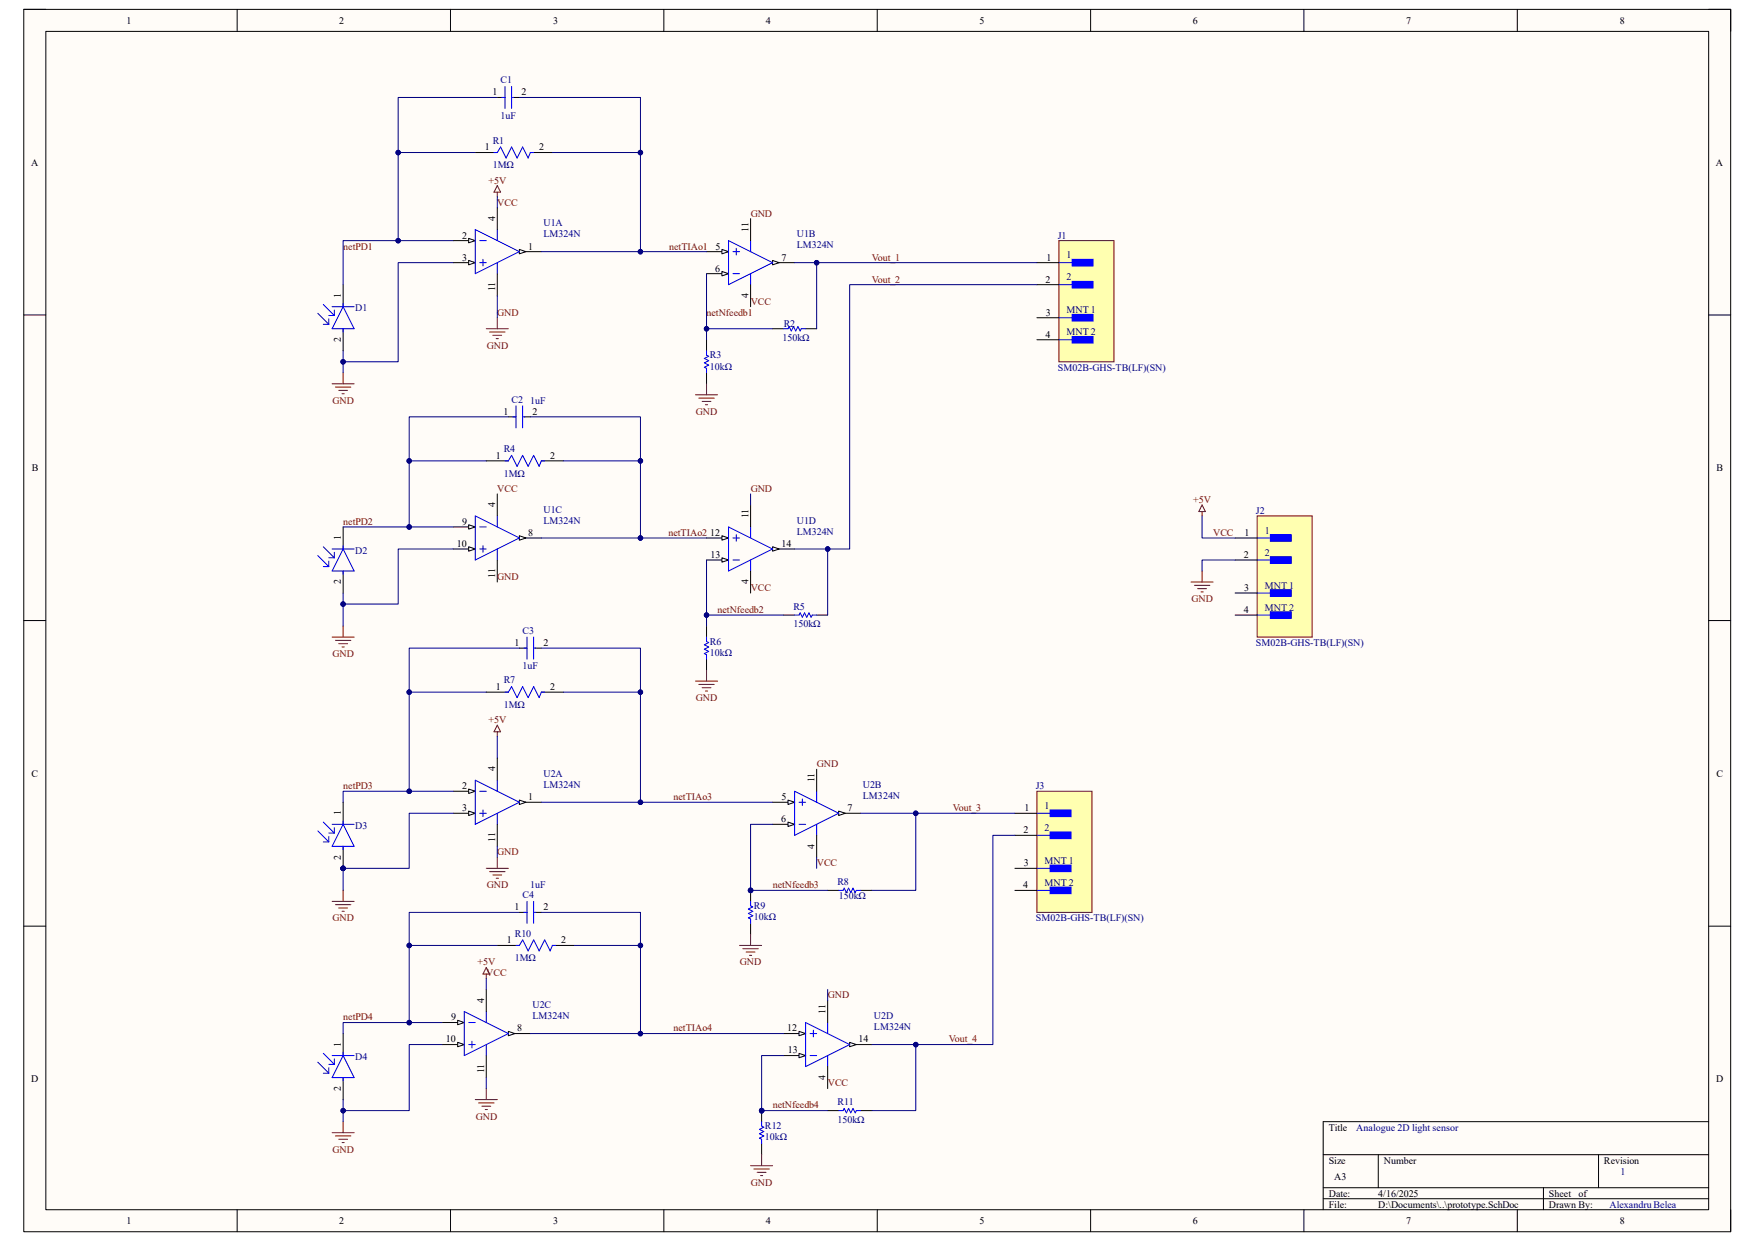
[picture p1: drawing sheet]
<svg xmlns="http://www.w3.org/2000/svg" width="297mm" height="210mm" viewBox="0 0 297 210" stroke-linecap="round" stroke-linejoin="round" font-family="sans-serif">
<path d="M4 1.6h288.9v206.8h-288.9z" fill-rule="evenodd" fill="#fffcf8"/>
<path d="M4 1.6h288.9v206.8h-288.9z" fill="none" stroke="#000" stroke-width=".17"/>
<path d="M7.8 5.3h281.4v199.4h-281.4z" fill-rule="evenodd" fill="#fffcf8"/>
<g fill="none" stroke="#000" stroke-width=".17">
<path d="M4 1.6h3.7M7.8 5.3h281.4v199.4h-281.4zM40.1 1.6v3.7M76.2 1.6v3.7M112.3 1.6v3.7M148.5 1.6v3.7M184.6 1.6v3.7M220.7 1.6v3.7M256.8 1.6v3.7M289.2 1.6h3.7v3.7M4 53.3h3.7M87.9 42.6h3.7"/>
<path d="M289.2 53.3h3.7M4 105h3.8M289.2 105h3.7M4 156.7h3.8M289.2 156.7h3.7M223.9 195.4h65.3M233.3 195.4v5.6M270.5 195.4v5.6M289.2 189.8h-65.3v14.9M40.1 204.7v3.7M76.2 204.7v3.7M112.4 204.7v3.7"/>
<path d="M148.5 204.7v3.7M184.6 204.7v3.7M220.7 204.7v3.7M223.9 201h65.3M223.9 202.9h65.3M256.8 204.7v3.7M261.2 201v3.7M292.9 204.7v3.7"/>
</g>
<path d="M87.9 42.2l1.1 .4-1.1 .4z" fill="#f8fcff"/>
<path d="M76.7 40.7h3.7M87.9 42.2l1.1 .4-1.1 .4z" fill="none" stroke="#000" stroke-width=".17"/>
<path d="M79.3 40.3l1.1 .4-1.1 .4z" fill="#f8fcff"/>
<path d="M76.7 44.4h3.7M79.3 40.3l1.1 .4-1.1 .4z" fill="none" stroke="#000" stroke-width=".17"/>
<path d="M79.3 44.1l1.1 .3-1.1 .4z" fill="#f8fcff"/>
<path d="M84.2 35.1v3.8M79.3 44.1l1.1 .3-1.1 .4zM84.2 46.3v3.7M119.6 42.6h3.7" fill="none" stroke="#000" stroke-width=".17"/>
<path d="M80.4 38.9l7.5 3.7-7.5 3.7zM84.2 38.9v1.8M81.2 40.7h1.1M81.2 44.4h1.1M81.7 43.9v1.1M84.2 44.4v1.9" fill="none" stroke="#00f" stroke-width=".17"/>
<path d="M122.2 42.2l1.1 .4-1.1 .4z" fill="#f8fcff"/>
<path d="M119.6 46.3h3.7M122.2 42.2l1.1 .4-1.1 .4z" fill="none" stroke="#000" stroke-width=".17"/>
<path d="M122.2 45.9l1.1 .4-1.1 .4z" fill="#f8fcff"/>
<path d="M122.2 45.9l1.1 .4-1.1 .4zM130.8 44.4h3.7" fill="none" stroke="#000" stroke-width=".17"/>
<path d="M130.8 44.1l1.1 .3-1.1 .4z" fill="#f8fcff"/>
<path d="M127 37v3.7M127 48.2v3.7M130.8 44.1l1.1 .3-1.1 .4zM87.9 91h3.7" fill="none" stroke="#000" stroke-width=".17"/>
<path d="M123.3 40.7l7.5 3.7-7.5 3.8zM124 46.3h1.2M124 42.6h1.2M124.6 42v1.1M127 40.7v1.9M127 46.3v1.9" fill="none" stroke="#00f" stroke-width=".17"/>
<path d="M87.9 90.7l1.1 .3-1.1 .4z" fill="#f8fcff"/>
<path d="M76.7 89.2h3.7M87.9 90.7l1.1 .3-1.1 .4z" fill="none" stroke="#000" stroke-width=".17"/>
<path d="M79.3 88.8l1.1 .4-1.1 .4z" fill="#f8fcff"/>
<path d="M76.7 92.9h3.7M79.3 88.8l1.1 .4-1.1 .4z" fill="none" stroke="#000" stroke-width=".17"/>
<path d="M79.3 92.5l1.1 .4-1.1 .4z" fill="#f8fcff"/>
<path d="M79.3 92.5l1.1 .4-1.1 .4zM84.2 83.6v3.7M84.2 94.8v3.7M119.6 91h3.7" fill="none" stroke="#000" stroke-width=".17"/>
<path d="M80.4 87.3l7.5 3.7-7.5 3.8zM81.2 89.2h1.1M81.2 92.9h1.1M81.7 92.3v1.2M84.2 87.3v1.9M84.2 92.9v1.9" fill="none" stroke="#00f" stroke-width=".17"/>
<path d="M122.2 90.7l1.1 .3-1.1 .4z" fill="#f8fcff"/>
<path d="M119.6 94.8h3.7M122.2 90.7l1.1 .3-1.1 .4z" fill="none" stroke="#000" stroke-width=".17"/>
<path d="M122.2 94.4l1.1 .4-1.1 .3z" fill="#f8fcff"/>
<path d="M122.2 94.4l1.1 .4-1.1 .3zM130.8 92.9h3.7" fill="none" stroke="#000" stroke-width=".17"/>
<path d="M130.8 92.5l1.1 .4-1.1 .4z" fill="#f8fcff"/>
<path d="M127 85.4v3.8M127 96.6v3.8M130.8 92.5l1.1 .4-1.1 .4zM87.9 135.8h3.7" fill="none" stroke="#000" stroke-width=".17"/>
<path d="M123.3 89.2l7.5 3.7-7.5 3.7zM124 94.8h1.2M124 91h1.2M124.6 90.5v1.1M127 89.2v1.8M127 94.8v1.8" fill="none" stroke="#00f" stroke-width=".17"/>
<path d="M87.9 135.4l1.1 .4-1.1 .3z" fill="#f8fcff"/>
<path d="M76.7 133.9h3.7M87.9 135.4l1.1 .4-1.1 .3z" fill="none" stroke="#000" stroke-width=".17"/>
<path d="M79.3 133.5l1.1 .4-1.1 .4z" fill="#f8fcff"/>
<path d="M76.7 137.6h3.7M79.3 133.5l1.1 .4-1.1 .4z" fill="none" stroke="#000" stroke-width=".17"/>
<path d="M79.3 137.3l1.1 .3-1.1 .4z" fill="#f8fcff"/>
<path d="M79.3 137.3l1.1 .3-1.1 .4zM84.2 128.3v3.7M84.2 139.5v3.7M130.8 135.8h3.7" fill="none" stroke="#000" stroke-width=".17"/>
<path d="M80.4 132l7.5 3.8-7.5 3.7zM81.2 133.9h1.1M81.2 137.6h1.1M81.7 137.1v1.1M84.2 132v1.9M84.2 137.6v1.9" fill="none" stroke="#00f" stroke-width=".17"/>
<path d="M133.4 135.4l1.1 .4-1.1 .3z" fill="#f8fcff"/>
<path d="M130.8 139.5h3.7M133.4 135.4l1.1 .4-1.1 .3z" fill="none" stroke="#000" stroke-width=".17"/>
<path d="M133.4 139.1l1.1 .4-1.1 .4z" fill="#f8fcff"/>
<path d="M133.4 139.1l1.1 .4-1.1 .4zM141.9 137.6h3.8" fill="none" stroke="#000" stroke-width=".17"/>
<path d="M141.9 137.3l1.2 .3-1.2 .4z" fill="#f8fcff"/>
<path d="M138.2 130.2v3.7M141.9 137.3l1.2 .3-1.2 .4zM138.2 141.4v3.7M86 174.9h3.8" fill="none" stroke="#000" stroke-width=".17"/>
<path d="M134.5 133.9l7.4 3.7-7.4 3.8zM135.2 139.5h1.1M135.2 135.8h1.1M135.8 135.2v1.1M138.2 133.9v1.9M138.2 139.5v1.9" fill="none" stroke="#00f" stroke-width=".17"/>
<path d="M86 174.5l1.1 .4-1.1 .4z" fill="#f8fcff"/>
<path d="M74.8 173h3.8M86 174.5l1.1 .4-1.1 .4z" fill="none" stroke="#000" stroke-width=".17"/>
<path d="M77.5 172.7l1.1 .3-1.1 .4z" fill="#f8fcff"/>
<path d="M74.8 176.8h3.8M77.5 172.7l1.1 .3-1.1 .4z" fill="none" stroke="#000" stroke-width=".17"/>
<path d="M77.5 176.4l1.1 .4-1.1 .3z" fill="#f8fcff"/>
<path d="M77.5 176.4l1.1 .4-1.1 .3zM82.3 167.4v3.8M82.3 178.6v3.8M132.6 174.9h3.7" fill="none" stroke="#000" stroke-width=".17"/>
<path d="M78.6 171.2l7.4 3.7-7.4 3.7zM79.3 173h1.1M79.3 176.8h1.1M79.9 176.2v1.1M82.3 171.2v1.8M82.3 176.8v1.8" fill="none" stroke="#00f" stroke-width=".17"/>
<path d="M135.2 174.5l1.1 .4-1.1 .4z" fill="#f8fcff"/>
<path d="M132.6 178.6h3.7M135.2 174.5l1.1 .4-1.1 .4z" fill="none" stroke="#000" stroke-width=".17"/>
<path d="M135.2 178.3l1.1 .3-1.1 .4z" fill="#f8fcff"/>
<path d="M135.2 178.3l1.1 .3-1.1 .4zM143.8 176.8h3.7" fill="none" stroke="#000" stroke-width=".17"/>
<path d="M143.8 176.4l1.1 .4-1.1 .3z" fill="#f8fcff"/>
<g fill="none" stroke="#000" stroke-width=".17">
<path d="M80.4 25.8h3.8M89.8 25.8h3.7M130.8 55.6h1.8M136.3 55.6h1.9M82.3 78h3.7M91.6 78h3.7M82.3 117.1h3.7M91.6 117.1h3.7M119.6 105.9v1.9M119.6 111.5v1.9M132.6 104.1h1.9M138.2 104.1h1.9"/>
<path d="M84.2 160h3.7M93.5 160h3.7M140.1 150.7h1.8M145.7 150.7h1.8M140.1 169.3v3.7M143.8 176.4l1.1 .4-1.1 .3zM140.1 180.5v3.7M140.1 187.9h1.8M145.7 187.9h1.8"/>
</g>
<g fill="none" stroke="#00f" stroke-width=".17">
<path d="M83.6 25.8h.6l.5-.9 1 1.8 .9-1.8 .9 1.8 1-1.8 .9 1.8 .4-.9h.5M132.6 55.6h.8l.1-.3 .4 .7 .4-.7 .4 .7 .3-.7 .4 .7 .2-.4h.7M85.5 78h.5l.6-.9 .9 1.8 1-1.8 .9 1.8 .9-1.8 .9 1.8 .4-.9h.6M85.5 117.1h.5l.6-.9 .9 1.9 1-1.9 .9 1.9 .9-1.9 .9 1.9 .4-1h.6M119.6 107.8v.8l.3 .1-.7 .4 .7 .4-.7 .4 .7 .3-.7 .4 .4 .2v.7M134.5 104.1h.7l.2-.4 .4 .8 .4-.8 .3 .8 .4-.8 .4 .8 .2-.4h.7M87.3 160h.6l.6-.9 .9 1.8 .9-1.8 .9 1.8 1-1.8 .9 1.8 .4-.9h.5M141.9 150.7h.8l.2-.4 .3 .8 .4-.8 .4 .8 .4-.8 .3 .8 .2-.4h.8M136.3 173l7.5 3.8-7.5 3.7zM137.1 178.6h1.1M137.1 174.9h1.1M137.6 174.3v1.2"/>
<path d="M140.1 173v1.9M140.1 178.6v1.9M141.9 187.9h.8l.2-.3 .3 .7 .4-.7 .4 .7 .4-.7 .3 .7 .2-.4h.8"/>
</g>
<circle cx="128.9" cy="188" r=".37" fill="#000080"/>
<circle cx="128.9" cy="188" r=".37" fill="none" stroke="#000080" stroke-width=".17"/>
<path d="M128.9 187.9v1.9" fill="none" stroke="#000" stroke-width=".17"/>
<circle cx="128.9" cy="188" r=".37" fill="#000080"/>
<circle cx="128.9" cy="188" r=".37" fill="none" stroke="#000080" stroke-width=".17"/>
<path d="M128.9 193.5v1.9" fill="none" stroke="#000" stroke-width=".17"/>
<path d="M128.9 189.8v.8l.4 .2-.8 .3 .8 .4-.8 .4 .8 .3-.8 .4 .4 .2v.7" fill="none" stroke="#00f" stroke-width=".17"/>
<circle cx="127" cy="150.7" r=".37" fill="#000080"/>
<circle cx="127" cy="150.7" r=".37" fill="none" stroke="#000080" stroke-width=".17"/>
<path d="M127 150.7v1.8" fill="none" stroke="#000" stroke-width=".17"/>
<circle cx="127" cy="150.7" r=".37" fill="#000080"/>
<circle cx="127" cy="150.7" r=".37" fill="none" stroke="#000080" stroke-width=".17"/>
<path d="M119.6 57.5v1.9M119.6 63.1v1.8M127 156.3v1.8M58.1 174.9v3.7M58.1 182.4v3.7" fill="none" stroke="#000" stroke-width=".17"/>
<path d="M119.6 59.4v.7l.3 .2-.7 .4 .7 .3-.7 .4 .7 .4-.7 .4 .4 .1v.8M127 152.5v.8l.4 .2-.7 .3 .7 .4-.7 .4 .7 .4-.7 .3 .3 .2v.8M53.8 179.8l1.8 1.8M54.7 178.3l1.9 1.8M56.2 178.6h3.7M56.6 179.2v.9M58.1 178.6l1.8 3.8h-3.7zM58.1 178.1v.5M54.7 181.6h.9M55.6 180.7v.9M55.6 180.1h1M58.1 182.4v.5" fill="none" stroke="#00f" stroke-width=".17"/>
<path d="M125.2 160h3.7M127 158.1v1.9M125.7 160.6h2.6M126.3 161.1h1.5M126.8 161.7h.4" fill="none" stroke="#800000" stroke-width=".17"/>
<circle cx="58.1" cy="147" r=".37" fill="#000080"/>
<circle cx="58.1" cy="147" r=".37" fill="none" stroke="#000080" stroke-width=".17"/>
<path d="M58.1 143.2v3.7" fill="none" stroke="#000" stroke-width=".17"/>
<circle cx="58.1" cy="147" r=".37" fill="#000080"/>
<circle cx="58.1" cy="147" r=".37" fill="none" stroke="#000080" stroke-width=".17"/>
<path d="M58.1 48.2v3.7M58.1 55.6v3.8M58.1 89.2v3.7M58.1 96.6v3.8M58.1 135.8v3.7" fill="none" stroke="#000" stroke-width=".17"/>
<g fill="none" stroke="#00f" stroke-width=".17">
<path d="M53.8 53l1.8 1.9M54.7 54.9h.9M54.7 51.5l1.9 1.9M55.6 54v.9M55.6 53.4h1M56.2 51.9h3.7M56.6 52.5v.9M58.1 51.9l1.8 3.7h-3.7zM58.1 51.3v.6M58.1 55.6v.6M53.8 94l1.8 1.9M54.7 95.9h.9"/>
<path d="M54.7 92.5l1.9 1.9M55.6 95v.9M55.6 94.4h1M56.2 92.9h3.7M56.6 93.5v.9M58.1 92.3v.6M58.1 96.6v.6M58.1 92.9l1.8 3.7h-3.7zM54.7 139.1l1.9 1.9M56.2 139.5h3.7M58.1 139.5l1.8 3.7h-3.7zM58.1 138.9v.6"/>
<path d="M53.8 140.6l1.8 1.9M54.7 142.5h.9M55.6 141.5v1M55.6 141h1M56.6 140.1v.9M58.1 143.2v.6"/>
</g>
<g fill="none" stroke="#800000" stroke-width=".17">
<path d="M84.2 32.5v.8M84.2 31.4l.5 1.1h-1.1zM56.2 64.9h3.7M56.8 65.5h2.6M57.3 66.1h1.5M57.9 66.6h.4M58.1 63.1v1.8M117.7 66.8h3.7M118.3 67.4h2.6M118.8 67.9h1.5M119.4 68.5h.4M119.6 64.9v1.9"/>
<path d="M56.2 107.8h3.7M56.8 108.4h2.6M57.3 108.9h1.5M57.9 109.5h.4M58.1 105.9v1.9M117.7 115.3h3.7M118.3 115.8h2.6M118.8 116.4h1.5M119.4 116.9h.4M119.6 113.4v1.9M84.2 122.7l.5 1.1h-1.1zM84.2 123.8v.8"/>
<path d="M56.2 152.5h3.7M56.8 153.1h2.6M57.3 153.7h1.5M57.9 154.2h.4M58.1 150.7v1.8M56.2 191.7h3.7M56.8 192.2h2.6M57.3 192.8h1.5M57.9 193.4h.4M58.1 189.8v1.9M127 197.3h3.8M127.6 197.8h2.6"/>
<path d="M128.1 198.4h1.5M128.7 198.9h.4M128.9 195.4v1.9"/>
</g>
<path d="M179.2 40.7h9.3v20.5h-9.3z" fill-rule="evenodd" fill="#ffffb0"/>
<path d="M179.2 40.7h9.3v20.5h-9.3z" fill="none" stroke="#800000" stroke-width=".17"/>
<path d="M181.5 43.9h3.5v1.1h-3.5z" fill-rule="evenodd" fill="#00f"/>
<path d="M179.2 44.4h4.1M181.5 43.9h3.5v1.1h-3.5z" fill="none" stroke="#00f" stroke-width=".17"/>
<path d="M181.5 47.6h3.5v1.1h-3.5z" fill-rule="evenodd" fill="#00f"/>
<path d="M179.2 48.2h4.1M181.5 47.6h3.5v1.1h-3.5z" fill="none" stroke="#00f" stroke-width=".17"/>
<path d="M181.5 53.2h3.5v1.1h-3.5z" fill-rule="evenodd" fill="#00f"/>
<path d="M179.2 53.8h4.1M181.5 53.2h3.5v1.1h-3.5z" fill="none" stroke="#00f" stroke-width=".17"/>
<path d="M181.5 56.9h3.5v1.2h-3.5z" fill-rule="evenodd" fill="#00f"/>
<path d="M179.2 57.5h4.1M181.5 56.9h3.5v1.2h-3.5z" fill="none" stroke="#00f" stroke-width=".17"/>
<path d="M175.5 44.4h3.7M175.5 48.2h3.7M175.5 53.8h3.7M175.5 57.5h3.7" fill="none" stroke="#000" stroke-width=".17"/>
<path d="M175.5 133.9h9.3v20.5h-9.3z" fill-rule="evenodd" fill="#ffffb0"/>
<path d="M175.5 133.9h9.3v20.5h-9.3z" fill="none" stroke="#800000" stroke-width=".17"/>
<path d="M177.7 137.1h3.6v1.1h-3.6z" fill-rule="evenodd" fill="#00f"/>
<path d="M175.5 137.6h4.1M177.7 137.1h3.6v1.1h-3.6z" fill="none" stroke="#00f" stroke-width=".17"/>
<path d="M177.7 140.8h3.6v1.1h-3.6z" fill-rule="evenodd" fill="#00f"/>
<path d="M175.5 141.4h4.1M177.7 140.8h3.6v1.1h-3.6z" fill="none" stroke="#00f" stroke-width=".17"/>
<path d="M177.7 146.4h3.6v1.1h-3.6z" fill-rule="evenodd" fill="#00f"/>
<path d="M175.5 146.9h4.1M177.7 146.4h3.6v1.1h-3.6z" fill="none" stroke="#00f" stroke-width=".17"/>
<path d="M177.7 150.1h3.6v1.1h-3.6z" fill-rule="evenodd" fill="#00f"/>
<path d="M175.5 150.7h4.1M177.7 150.1h3.6v1.1h-3.6z" fill="none" stroke="#00f" stroke-width=".17"/>
<path d="M171.8 137.6h3.7M171.8 141.4h3.7M171.8 146.9h3.7M171.8 150.7h3.7" fill="none" stroke="#000" stroke-width=".17"/>
<path d="M212.8 87.3h9.3v20.5h-9.3z" fill-rule="evenodd" fill="#ffffb0"/>
<path d="M212.8 87.3h9.3v20.5h-9.3z" fill="none" stroke="#800000" stroke-width=".17"/>
<path d="M215 90.5h3.5v1.1h-3.5z" fill-rule="evenodd" fill="#00f"/>
<path d="M212.8 91h4.1M215 90.5h3.5v1.1h-3.5z" fill="none" stroke="#00f" stroke-width=".17"/>
<path d="M215 94.2h3.5v1.1h-3.5z" fill-rule="evenodd" fill="#00f"/>
<path d="M212.8 94.8h4.1M215 94.2h3.5v1.1h-3.5z" fill="none" stroke="#00f" stroke-width=".17"/>
<path d="M215 99.8h3.5v1.1h-3.5z" fill-rule="evenodd" fill="#00f"/>
<path d="M215 99.8h3.5v1.1h-3.5zM212.8 100.4h4.1" fill="none" stroke="#00f" stroke-width=".17"/>
<path d="M215 103.5h3.5v1.1h-3.5z" fill-rule="evenodd" fill="#00f"/>
<g fill="none" stroke="#00f" stroke-width=".17">
<path d="M84.9 16.5h.6M85.5 14.6v3.8M86.6 14.6v3.8M86.8 16.5h.2M86.8 70.5h.5M87.3 68.7v3.7M88.5 68.7v3.7M88.6 70.5h.2M88.6 109.7h.6M89.2 107.8v3.7M90.3 107.8v3.7M90.5 109.7h.2"/>
<path d="M212.8 104.1h4.1M215 103.5h3.5v1.1h-3.5zM88.6 154.4h.6M89.2 152.5v3.8M90.3 152.5v3.8M90.5 154.4h.2"/>
</g>
<path d="M84.2 16.5h1.3M86.8 16.5h1.1M86 70.5h1.3M88.6 70.5h1.2M209 91h3.8M209 94.8h3.8M87.9 109.7h1.3M90.5 109.7h1.1M209 100.4h3.8M209 104.1h3.8M87.9 154.4h1.3M90.5 154.4h1.1" fill="none" stroke="#000" stroke-width=".17"/>
<g fill="none" stroke="#800000" stroke-width=".17">
<path d="M82.3 55.6h3.7M82.9 56.2h2.6M83.4 56.7h1.5M84 57.3h.3M84.2 53.8v1.8M201.6 98.5h3.7M202.1 99.1h2.6M202.7 99.6h1.5M203.4 86.6v.7M203.4 96.6v1.9M203.4 85.4l.6 1.2h-1.1zM203.3 100.2h.3"/>
<path d="M82.3 146.9h3.7M82.9 147.5h2.6M83.4 148.1h1.5M84 148.6h.3M84.2 145.1v1.8M82.3 164.8v.8M82.3 163.7l.6 1.1h-1.2zM80.4 186.1h3.8M81 186.6h2.6M81.6 187.2h1.4M82.1 187.8h.4M82.3 184.2v1.9"/>
</g>
<path d="M145.7 137.6h9.3v13.1h-7.5" fill="none" stroke="#000080" stroke-width=".17"/>
<circle cx="155" cy="137.6" r=".37" fill="#000080"/>
<g fill="none" stroke="#000080" stroke-width=".17">
<path d="M130.8 139.5h-3.8v11.2"/>
<circle cx="155" cy="137.6" r=".37"/>
</g>
<circle cx="127" cy="150.7" r=".37" fill="#000080"/>
<g fill="none" stroke="#000080" stroke-width=".17">
<path d="M127 150.7h13.1"/>
<circle cx="127" cy="150.7" r=".37"/>
</g>
<circle cx="127" cy="150.7" r=".37" fill="#000080"/>
<g fill="none" stroke="#000080" stroke-width=".17">
<path d="M74.8 173h-16.7v1.9"/>
<circle cx="127" cy="150.7" r=".37"/>
</g>
<circle cx="69.3" cy="173.1" r=".37" fill="#000080"/>
<g fill="none" stroke="#000080" stroke-width=".17">
<path d="M58.1 186.1v3.7"/>
<circle cx="69.3" cy="173.1" r=".37"/>
</g>
<circle cx="58.1" cy="188" r=".37" fill="#000080"/>
<g fill="none" stroke="#000080" stroke-width=".17">
<path d="M74.8 176.8h-5.5v11.1h-11.2"/>
<circle cx="58.1" cy="188" r=".37"/>
</g>
<circle cx="58.1" cy="188" r=".37" fill="#000080"/>
<g fill="none" stroke="#000080" stroke-width=".17">
<path d="M76.7 137.6h-7.4v9.3h-11.2"/>
<circle cx="58.1" cy="188" r=".37"/>
</g>
<circle cx="58.1" cy="147" r=".37" fill="#000080"/>
<g fill="none" stroke="#000080" stroke-width=".17">
<path d="M58.1 146.9v3.8"/>
<circle cx="58.1" cy="147" r=".37"/>
</g>
<circle cx="58.1" cy="147" r=".37" fill="#000080"/>
<g fill="none" stroke="#000080" stroke-width=".17">
<path d="M69.3 133.9h-11.2v1.9"/>
<circle cx="58.1" cy="147" r=".37"/>
</g>
<circle cx="69.3" cy="133.9" r=".37" fill="#000080"/>
<g fill="none" stroke="#000080" stroke-width=".17">
<path d="M84.2 160h-14.9v13"/>
<circle cx="69.3" cy="133.9" r=".37"/>
</g>
<circle cx="69.3" cy="160" r=".37" fill="#000080"/>
<circle cx="69.3" cy="160" r=".37" fill="none" stroke="#000080" stroke-width=".17"/>
<circle cx="69.3" cy="173.1" r=".37" fill="#000080"/>
<g fill="none" stroke="#000080" stroke-width=".17">
<path d="M147.5 176.8h7.5v11.1h-7.5"/>
<circle cx="69.3" cy="173.1" r=".37"/>
</g>
<circle cx="155" cy="176.8" r=".37" fill="#000080"/>
<g fill="none" stroke="#000080" stroke-width=".17">
<path d="M128.9 187.9h11.2"/>
<circle cx="155" cy="176.8" r=".37"/>
</g>
<circle cx="128.9" cy="188" r=".37" fill="#000080"/>
<g fill="none" stroke="#000080" stroke-width=".17">
<path d="M119.6 94.8v11.1"/>
<circle cx="128.9" cy="188" r=".37"/>
</g>
<circle cx="119.6" cy="104.1" r=".37" fill="#000080"/>
<g fill="none" stroke="#000080" stroke-width=".17">
<path d="M119.6 104.1h13"/>
<circle cx="119.6" cy="104.1" r=".37"/>
</g>
<circle cx="119.6" cy="104.1" r=".37" fill="#000080"/>
<g fill="none" stroke="#000080" stroke-width=".17">
<path d="M134.5 92.9h5.6v11.2"/>
<circle cx="119.6" cy="104.1" r=".37"/>
</g>
<circle cx="140.1" cy="92.9" r=".37" fill="#000080"/>
<g fill="none" stroke="#000080" stroke-width=".17">
<path d="M58.1 89.2h18.6"/>
<circle cx="140.1" cy="92.9" r=".37"/>
</g>
<circle cx="69.3" cy="89.2" r=".37" fill="#000080"/>
<g fill="none" stroke="#000080" stroke-width=".17">
<path d="M76.7 92.9h-9.3v9.3h-9.3v-1.8"/>
<circle cx="69.3" cy="89.2" r=".37"/>
</g>
<circle cx="58.1" cy="102.2" r=".37" fill="#000080"/>
<g fill="none" stroke="#000080" stroke-width=".17">
<path d="M58.1 102.2v3.7"/>
<circle cx="58.1" cy="102.2" r=".37"/>
</g>
<circle cx="58.1" cy="102.2" r=".37" fill="#000080"/>
<g fill="none" stroke="#000080" stroke-width=".17">
<path d="M58.1 59.4v3.7"/>
<circle cx="58.1" cy="102.2" r=".37"/>
</g>
<circle cx="58.1" cy="61.2" r=".37" fill="#000080"/>
<g fill="none" stroke="#000080" stroke-width=".17">
<path d="M76.7 44.4h-9.3v16.8h-9.3"/>
<circle cx="58.1" cy="61.2" r=".37"/>
</g>
<circle cx="58.1" cy="61.2" r=".37" fill="#000080"/>
<g fill="none" stroke="#000080" stroke-width=".17">
<path d="M93.5 25.8h14.9v16.8h-16.8"/>
<circle cx="58.1" cy="61.2" r=".37"/>
</g>
<circle cx="108.4" cy="42.6" r=".37" fill="#000080"/>
<circle cx="108.4" cy="42.6" r=".37" fill="none" stroke="#000080" stroke-width=".17"/>
<circle cx="108.4" cy="25.8" r=".37" fill="#000080"/>
<g fill="none" stroke="#000080" stroke-width=".17">
<path d="M108.4 42.6h11.2"/>
<circle cx="108.4" cy="25.8" r=".37"/>
</g>
<circle cx="108.4" cy="42.6" r=".37" fill="#000080"/>
<g fill="none" stroke="#000080" stroke-width=".17">
<path d="M119.6 46.3v11.2"/>
<circle cx="108.4" cy="42.6" r=".37"/>
</g>
<circle cx="119.6" cy="55.6" r=".37" fill="#000080"/>
<g fill="none" stroke="#000080" stroke-width=".17">
<path d="M84.2 33.3v1.8M175.5 48.2h-31.7v44.7h-3.7M84.2 124.6v3.7"/>
<circle cx="119.6" cy="55.6" r=".37"/>
</g>
<circle cx="140.1" cy="92.9" r=".37" fill="#000080"/>
<g fill="none" stroke="#000080" stroke-width=".17">
<path d="M84.2 50v3.8M134.5 44.4h41M127 83.6v1.8M138.2 145.1v1.8M82.3 165.6v1.8M82.3 182.4v1.8"/>
<circle cx="140.1" cy="92.9" r=".37"/>
</g>
<circle cx="138.2" cy="44.5" r=".37" fill="#000080"/>
<g fill="none" stroke="#000080" stroke-width=".17">
<path d="M138.2 44.4v11.2"/>
<circle cx="138.2" cy="44.5" r=".37"/>
</g>
<circle cx="138.2" cy="44.5" r=".37" fill="#000080"/>
<g fill="none" stroke="#000080" stroke-width=".17">
<path d="M119.6 55.6h11.2"/>
<circle cx="138.2" cy="44.5" r=".37"/>
</g>
<circle cx="119.6" cy="55.6" r=".37" fill="#000080"/>
<g fill="none" stroke="#000080" stroke-width=".17">
<path d="M203.4 87.3v3.7h5.6M209 94.8h-5.6v1.8M108.4 135.8h22.4M84.2 143.2v1.9"/>
<circle cx="119.6" cy="55.6" r=".37"/>
</g>
<circle cx="108.4" cy="135.8" r=".37" fill="#000080"/>
<g fill="none" stroke="#000080" stroke-width=".17">
<path d="M67.4 40.7h9.3"/>
<circle cx="108.4" cy="135.8" r=".37"/>
</g>
<circle cx="67.4" cy="40.7" r=".37" fill="#000080"/>
<g fill="none" stroke="#000080" stroke-width=".17">
<path d="M80.4 25.8h-13v14.9h-9.3v7.5"/>
<circle cx="67.4" cy="40.7" r=".37"/>
</g>
<circle cx="67.4" cy="25.8" r=".37" fill="#000080"/>
<circle cx="67.4" cy="25.8" r=".37" fill="none" stroke="#000080" stroke-width=".17"/>
<circle cx="67.4" cy="40.7" r=".37" fill="#000080"/>
<g fill="none" stroke="#000080" stroke-width=".17">
<path d="M91.6 91h16.8"/>
<circle cx="67.4" cy="40.7" r=".37"/>
</g>
<circle cx="108.4" cy="91" r=".37" fill="#000080"/>
<g fill="none" stroke="#000080" stroke-width=".17">
<path d="M84.2 16.5h-16.8v9.3"/>
<circle cx="108.4" cy="91" r=".37"/>
</g>
<circle cx="67.4" cy="25.8" r=".37" fill="#000080"/>
<g fill="none" stroke="#000080" stroke-width=".17">
<path d="M87.9 16.5h20.5v9.3"/>
<circle cx="67.4" cy="25.8" r=".37"/>
</g>
<circle cx="108.4" cy="25.8" r=".37" fill="#000080"/>
<g fill="none" stroke="#000080" stroke-width=".17">
<path d="M87.9 154.4h-18.6v5.6"/>
<circle cx="108.4" cy="25.8" r=".37"/>
</g>
<circle cx="69.3" cy="160" r=".37" fill="#000080"/>
<g fill="none" stroke="#000080" stroke-width=".17">
<path d="M69.3 117.1h13"/>
<circle cx="69.3" cy="160" r=".37"/>
</g>
<circle cx="69.3" cy="117.1" r=".37" fill="#000080"/>
<g fill="none" stroke="#000080" stroke-width=".17">
<path d="M95.3 117.1h13.1"/>
<circle cx="69.3" cy="117.1" r=".37"/>
</g>
<circle cx="108.4" cy="117.1" r=".37" fill="#000080"/>
<g fill="none" stroke="#000080" stroke-width=".17">
<path d="M87.9 109.7h-18.6v24.2h7.4"/>
<circle cx="108.4" cy="117.1" r=".37"/>
</g>
<circle cx="69.3" cy="117.1" r=".37" fill="#000080"/>
<circle cx="69.3" cy="117.1" r=".37" fill="none" stroke="#000080" stroke-width=".17"/>
<circle cx="69.3" cy="133.9" r=".37" fill="#000080"/>
<g fill="none" stroke="#000080" stroke-width=".17">
<path d="M91.6 109.7h16.8v26.1h-16.8"/>
<circle cx="69.3" cy="133.9" r=".37"/>
</g>
<circle cx="108.4" cy="117.1" r=".37" fill="#000080"/>
<circle cx="108.4" cy="117.1" r=".37" fill="none" stroke="#000080" stroke-width=".17"/>
<circle cx="108.4" cy="135.8" r=".37" fill="#000080"/>
<g fill="none" stroke="#000080" stroke-width=".17">
<path d="M69.3 78h13"/>
<circle cx="108.4" cy="135.8" r=".37"/>
</g>
<circle cx="69.3" cy="78" r=".37" fill="#000080"/>
<g fill="none" stroke="#000080" stroke-width=".17">
<path d="M95.3 78h13.1"/>
<circle cx="69.3" cy="78" r=".37"/>
</g>
<circle cx="108.4" cy="78" r=".37" fill="#000080"/>
<g fill="none" stroke="#000080" stroke-width=".17">
<path d="M86 70.5h-16.7v18.7"/>
<circle cx="108.4" cy="78" r=".37"/>
</g>
<circle cx="69.3" cy="89.2" r=".37" fill="#000080"/>
<circle cx="69.3" cy="89.2" r=".37" fill="none" stroke="#000080" stroke-width=".17"/>
<circle cx="69.3" cy="78" r=".37" fill="#000080"/>
<g fill="none" stroke="#000080" stroke-width=".17">
<path d="M89.8 70.5h18.6v20.5h11.2"/>
<circle cx="69.3" cy="78" r=".37"/>
</g>
<circle cx="108.4" cy="78" r=".37" fill="#000080"/>
<circle cx="108.4" cy="78" r=".37" fill="none" stroke="#000080" stroke-width=".17"/>
<circle cx="108.4" cy="91" r=".37" fill="#000080"/>
<g fill="none" stroke="#000080" stroke-width=".17">
<path d="M91.6 154.4h16.8v5.6h-11.2"/>
<circle cx="108.4" cy="91" r=".37"/>
</g>
<circle cx="108.4" cy="160" r=".37" fill="#000080"/>
<g fill="none" stroke="#000080" stroke-width=".17">
<path d="M108.4 160v14.9h-18.6"/>
<circle cx="108.4" cy="160" r=".37"/>
</g>
<circle cx="108.4" cy="160" r=".37" fill="#000080"/>
<circle cx="108.4" cy="160" r=".37" fill="none" stroke="#000080" stroke-width=".17"/>
<circle cx="108.4" cy="174.9" r=".37" fill="#000080"/>
<g fill="none" stroke="#000080" stroke-width=".17">
<path d="M132.6 178.6h-3.7v9.3"/>
<circle cx="108.4" cy="174.9" r=".37"/>
</g>
<circle cx="128.9" cy="188" r=".37" fill="#000080"/>
<g fill="none" stroke="#000080" stroke-width=".17">
<path d="M108.4 174.9h24.2"/>
<circle cx="128.9" cy="188" r=".37"/>
</g>
<circle cx="108.4" cy="174.9" r=".37" fill="#000080"/>
<g fill="none" stroke="#000080" stroke-width=".17">
<path d="M155 137.6h16.8"/>
<circle cx="108.4" cy="174.9" r=".37"/>
</g>
<circle cx="155" cy="137.6" r=".37" fill="#000080"/>
<g fill="none" stroke="#000080" stroke-width=".17">
<path d="M171.8 141.4h-3.8v35.4h-13"/>
<circle cx="155" cy="137.6" r=".37"/>
</g>
<circle cx="155" cy="176.8" r=".37" fill="#000080"/>
<g fill="none" stroke="#000080" stroke-width=".17">
<path d="M140.1 167.4v1.9"/>
<circle cx="155" cy="176.8" r=".37"/>
</g>
<g font-size="1.7">
<text x="21.4" y="4">1</text>
<text x="57.4" y="4">2</text>
<text x="93.6" y="4">3</text>
<text x="129.6" y="4">4</text>
<text x="165.8" y="4">5</text>
<text x="201.8" y="4">6</text>
<text x="238" y="4">7</text>
<text x="274.1" y="4">8</text>
<text x="83.4" y="16.1">1</text>
<text x="88.3" y="16.1">2</text>
<text x="5.3" y="28">A</text>
<text x="82" y="25.4">1</text>
<text x="91.2" y="25.4">2</text>
<text x="290.4" y="28">A</text>
<text x="78.2" y="40.4">2</text>
<text x="83.8" y="37.4" transform="rotate(-90 83.8 37.4)">4</text>
<text x="126.7" y="39.2" transform="rotate(-90 126.7 39.2)">11</text>
<text x="78.2" y="44.1">3</text>
<text x="89.4" y="42.2">1</text>
<text x="121" y="46">6</text>
<text x="121.1" y="42.2">5</text>
<text x="132.2" y="44.1">7</text>
<text x="177" y="47.8">2</text>
<text x="177.1" y="44.1">1</text>
<text x="57.7" y="50.4" transform="rotate(-90 57.7 50.4)">1</text>
<text x="83.8" y="49.3" transform="rotate(-90 83.8 49.3)">11</text>
<text x="126.7" y="50.5" transform="rotate(-90 126.7 50.5)">4</text>
<text x="177" y="53.4">3</text>
<text x="57.7" y="57.9" transform="rotate(-90 57.7 57.9)">2</text>
<text x="176.9" y="57.1">4</text>
<text x="85.2" y="70.2">1</text>
<text x="90.1" y="70.2">2</text>
<text x="83.9" y="77.6">1</text>
<text x="93.1" y="77.6">2</text>
<text x="5.4" y="79.8">B</text>
<text x="290.5" y="79.8">B</text>
<text x="78.2" y="88.8">9</text>
<text x="83.8" y="85.8" transform="rotate(-90 83.8 85.8)">4</text>
<text x="126.7" y="87.7" transform="rotate(-90 126.7 87.7)">11</text>
<text x="57.7" y="91.4" transform="rotate(-90 57.7 91.4)">1</text>
<text x="77.3" y="92.5">10</text>
<text x="89.4" y="90.7">8</text>
<text x="120.2" y="90.7">12</text>
<text x="120.3" y="94.4">13</text>
<text x="132.2" y="92.5">14</text>
<text x="210.5" y="94.4">2</text>
<text x="210.6" y="90.7">1</text>
<text x="57.7" y="98.9" transform="rotate(-90 57.7 98.9)">2</text>
<text x="83.8" y="97.7" transform="rotate(-90 83.8 97.7)">11</text>
<text x="126.7" y="98.9" transform="rotate(-90 126.7 98.9)">4</text>
<text x="210.6" y="100">3</text>
<text x="210.5" y="103.7">4</text>
<text x="87.1" y="109.3">1</text>
<text x="92" y="109.3">2</text>
<text x="83.9" y="116.8">1</text>
<text x="93.1" y="116.8">2</text>
<text x="5.3" y="131.4">C</text>
<text x="83.8" y="130.6" transform="rotate(-90 83.8 130.6)">4</text>
<text x="290.5" y="131.4">C</text>
<text x="78.2" y="133.6">2</text>
<text x="78.2" y="137.3">3</text>
<text x="89.4" y="135.4">1</text>
<text x="132.2" y="135.4">5</text>
<text x="137.8" y="132.4" transform="rotate(-90 137.8 132.4)">11</text>
<text x="143.4" y="137.3">7</text>
<text x="173.4" y="137.3">1</text>
<text x="57.7" y="138" transform="rotate(-90 57.7 138)">1</text>
<text x="83.8" y="142.4" transform="rotate(-90 83.8 142.4)">11</text>
<text x="132.2" y="139.1">6</text>
<text x="137.8" y="143.6" transform="rotate(-90 137.8 143.6)">4</text>
<text x="173.2" y="141">2</text>
<text x="57.7" y="145.5" transform="rotate(-90 57.7 145.5)">2</text>
<text x="173.3" y="146.6">3</text>
<text x="87.1" y="154.1">1</text>
<text x="92" y="154.1">2</text>
<text x="173.2" y="150.3">4</text>
<text x="85.8" y="159.6">1</text>
<text x="95" y="159.6">2</text>
<text x="76.3" y="172.7">9</text>
<text x="81.9" y="169.7" transform="rotate(-90 81.9 169.7)">4</text>
<text x="139.7" y="171.5" transform="rotate(-90 139.7 171.5)">11</text>
<text x="57.7" y="177.1" transform="rotate(-90 57.7 177.1)">1</text>
<text x="75.4" y="176.4">10</text>
<text x="87.5" y="174.5">8</text>
<text x="133.2" y="174.5">12</text>
<text x="133.3" y="178.3">13</text>
<text x="145.3" y="176.4">14</text>
<text x="5.3" y="183.2">D</text>
<text x="57.7" y="184.6" transform="rotate(-90 57.7 184.6)">2</text>
<text x="81.9" y="181.6" transform="rotate(-90 81.9 181.6)">11</text>
<text x="139.7" y="182.7" transform="rotate(-90 139.7 182.7)">4</text>
<text x="290.4" y="183.2">D</text>
<text x="224.9" y="191.3">Title</text>
<text x="224.9" y="196.9">Size</text>
<text x="234.2" y="196.9">Number</text>
<text x="271.4" y="196.9">Revision</text>
<text x="224.9" y="202.5">Date:</text>
<text x="225.8" y="199.7">A3</text>
<text x="233.3" y="202.5">4/16/2025</text>
<text x="262.1" y="202.5">Sheet</text>
<text x="267.2" y="202.5">of</text>
<text x="21.4" y="207.2">1</text>
<text x="57.4" y="207.2">2</text>
<text x="93.6" y="207.2">3</text>
<text x="129.6" y="207.2">4</text>
<text x="165.8" y="207.2">5</text>
<text x="201.8" y="207.2">6</text>
<text x="224.9" y="204.4">File:</text>
<text x="233.3" y="204.4">D:\Documents\..\prototype.SchDoc</text>
<text x="238" y="207.2">7</text>
<text x="262.1" y="204.4">Drawn By:</text>
<text x="274.1" y="207.2">8</text>
</g>
<g font-size="1.7" fill="#000080">
<text x="84.7" y="14.1">C1</text>
<text x="84.7" y="20.1">1uF</text>
<text x="83.4" y="24.3">R1</text>
<text x="83.4" y="28.4">1MΩ</text>
<text x="92" y="38.3">U1A</text>
<text x="92" y="40.2">LM324N</text>
<text x="134.8" y="40.2">U1B</text>
<text x="179" y="40.4">J1</text>
<text x="134.8" y="42">LM324N</text>
<text x="180.5" y="43.7">1</text>
<text x="180.5" y="47.5">2</text>
<text x="60.1" y="52.7">D1</text>
<text x="180.5" y="53">MNT 1</text>
<text x="132.4" y="57.7">150kΩ</text>
<text x="132.6" y="55.3">R2</text>
<text x="180.5" y="56.8">MNT 2</text>
<text x="120.1" y="60.7">R3</text>
<text x="120.1" y="62.6">10kΩ</text>
<text x="179" y="62.7">SM02B-GHS-TB(LF)(SN)</text>
<text x="86.6" y="68.2">C2</text>
<text x="89.7" y="68.3">1uF</text>
<text x="85.3" y="76.5">R4</text>
<text x="85.3" y="80.6">1MΩ</text>
<text x="92" y="86.8">U1C</text>
<text x="92" y="88.6">LM324N</text>
<text x="134.8" y="88.6">U1D</text>
<text x="212.6" y="87">J2</text>
<text x="60.1" y="93.7">D2</text>
<text x="134.8" y="90.5">LM324N</text>
<text x="214" y="90.3">1</text>
<text x="214" y="94.1">2</text>
<text x="214" y="99.7">MNT 1</text>
<text x="88.4" y="107.3">C3</text>
<text x="134.3" y="103.2">R5</text>
<text x="134.3" y="106.2">150kΩ</text>
<text x="214" y="103.4">MNT 2</text>
<text x="88.4" y="113.2">1uF</text>
<text x="120.1" y="109.1">R6</text>
<text x="120.1" y="111">10kΩ</text>
<text x="212.6" y="109.3">SM02B-GHS-TB(LF)(SN)</text>
<text x="85.3" y="115.7">R7</text>
<text x="85.3" y="119.8">1MΩ</text>
<text x="92" y="131.5">U2A</text>
<text x="92" y="133.3">LM324N</text>
<text x="146" y="133.3">U2B</text>
<text x="146" y="135.2">LM324N</text>
<text x="175.3" y="133.6">J3</text>
<text x="176.8" y="136.9">1</text>
<text x="60.1" y="140.3">D3</text>
<text x="176.8" y="140.6">2</text>
<text x="141.7" y="149.8">R8</text>
<text x="176.8" y="146.2">MNT 1</text>
<text x="176.8" y="149.9">MNT 2</text>
<text x="88.4" y="152">C4</text>
<text x="89.7" y="150.3">1uF</text>
<text x="127.6" y="153.9">R9</text>
<text x="127.6" y="155.7">10kΩ</text>
<text x="141.9" y="152.2">150kΩ</text>
<text x="175.3" y="155.9">SM02B-GHS-TB(LF)(SN)</text>
<text x="87.1" y="158.5">R10</text>
<text x="87.1" y="162.6">1MΩ</text>
<text x="90.1" y="170.6">U2C</text>
<text x="90.1" y="172.5">LM324N</text>
<text x="147.9" y="172.5">U2D</text>
<text x="60.1" y="179.4">D4</text>
<text x="147.9" y="174.4">LM324N</text>
<text x="129.5" y="191.1">R12</text>
<text x="141.7" y="187">R11</text>
<text x="141.7" y="190">150kΩ</text>
<text x="229.5" y="191.3">Analogue 2D light sensor</text>
<text x="129.5" y="193">10kΩ</text>
<text x="274.2" y="198.8">1</text>
<text x="272.4" y="204.4">Alexandru Belea</text>
</g>
<g font-size="1.7" fill="#800000">
<text x="82.7" y="31.1">+5V</text>
<text x="84.2" y="34.8">VCC</text>
<text x="127" y="36.7">GND</text>
<text x="58.1" y="42.2">netPD1</text>
<text x="113.2" y="42.2">netTIAo1</text>
<text x="147.5" y="44.1">Vout_1</text>
<text x="147.5" y="47.8">Vout_2</text>
<text x="84.2" y="53.4">GND</text>
<text x="119.5" y="53.4">netNfeedb1</text>
<text x="127" y="51.6">VCC</text>
<text x="82.4" y="59">GND</text>
<text x="56.3" y="68.3">GND</text>
<text x="117.8" y="70.2">GND</text>
<text x="84.2" y="83.2">VCC</text>
<text x="127" y="83.2">GND</text>
<text x="58.1" y="88.8">netPD2</text>
<text x="201.9" y="85.1">+5V</text>
<text x="113.1" y="90.7">netTIAo2</text>
<text x="205.3" y="90.7">VCC</text>
<text x="84.2" y="98.1">GND</text>
<text x="127" y="100">VCC</text>
<text x="201.6" y="101.9">GND</text>
<text x="121.4" y="103.7">netNfeedb2</text>
<text x="56.3" y="111.2">GND</text>
<text x="117.8" y="118.7">GND</text>
<text x="82.7" y="122.4">+5V</text>
<text x="138.2" y="129.8">GND</text>
<text x="58.1" y="133.6">netPD3</text>
<text x="114" y="135.4">netTIAo3</text>
<text x="161.2" y="137.3">Vout_3</text>
<text x="84.2" y="144.7">GND</text>
<text x="138.2" y="146.6">VCC</text>
<text x="56.3" y="155.9">GND</text>
<text x="82.4" y="150.3">GND</text>
<text x="130.8" y="150.3">netNfeedb3</text>
<text x="80.8" y="163.4">+5V</text>
<text x="82.3" y="165.2">VCC</text>
<text x="125.2" y="163.4">GND</text>
<text x="58.1" y="172.7">netPD4</text>
<text x="140.1" y="169">GND</text>
<text x="114" y="174.5">netTIAo4</text>
<text x="160.6" y="176.4">Vout_4</text>
<text x="140.1" y="183.9">VCC</text>
<text x="80.5" y="189.5">GND</text>
<text x="130.8" y="187.6">netNfeedb4</text>
<text x="56.3" y="195.1">GND</text>
<text x="127.1" y="200.7">GND</text>
</g>
</svg>
